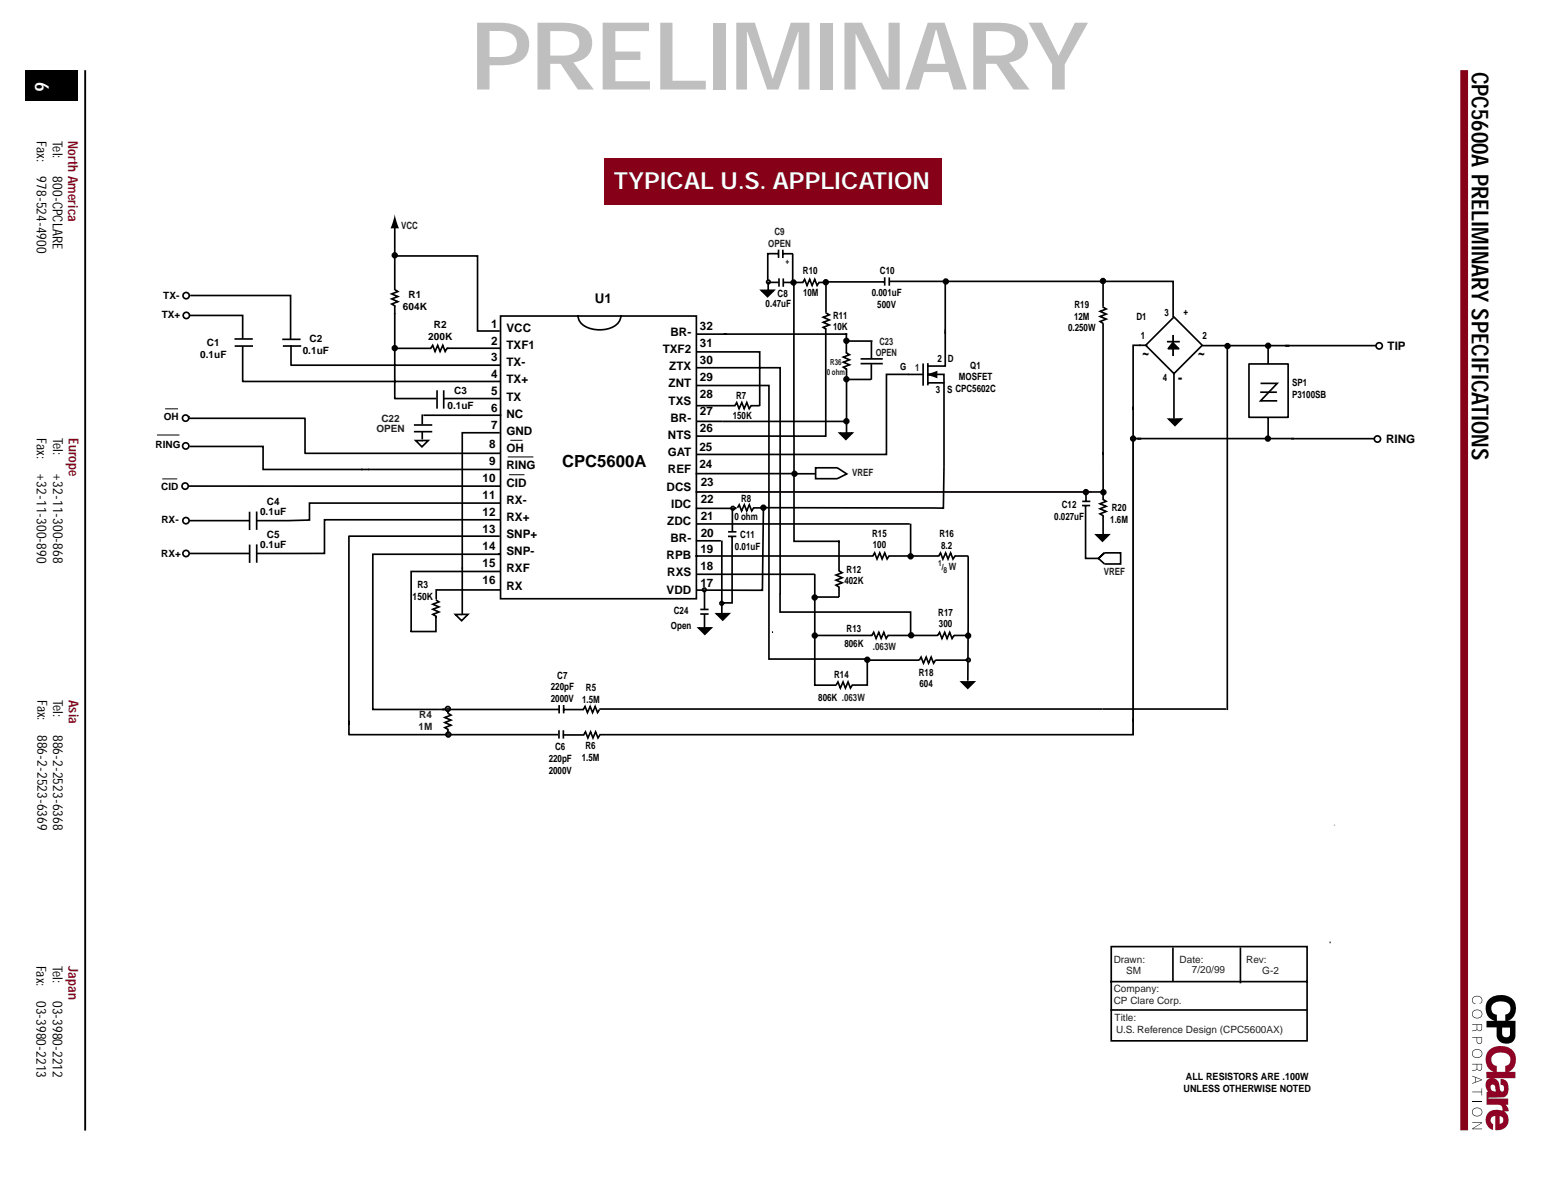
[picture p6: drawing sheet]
<svg xmlns="http://www.w3.org/2000/svg" width="279mm" height="216mm" viewBox="0 0 279 216" stroke-linecap="round" stroke-linejoin="round" font-family="sans-serif">
<path d="M263.4 12.6v190.6" fill="none" stroke="#860017" stroke-width="1.4" stroke-linecap="butt"/>
<path d="M4.6 12.6h9.5v5.6h-9.5z" fill-rule="evenodd" fill="#000"/>
<path d="M268 179.5a3.1 3.1 0 0 1 4.5 .7 2.35 2.35 0 0 1-1.2 3.3h1.4l-.1 2.7a1.73 1.73 0 0 1-1.5 1.4 1.73 1.73 0 0 1-1.8-1.1v-1.8h-1.9v-1.2h1.5a2.35 2.35 0 0 1-.9-4zM268.5 180.6a1.13 1.13 0 0 0 .8 1.8v1.1h1.5v-1.1a1.17 1.17 0 0 0 1-1.2 1.17 1.17 0 0 0-1.1-1.1 2.28 2.28 0 0 0-2.2 .5zM270.3 184.7l-.1 .8a.76 .76 0 0 0 .5 .9 .76 .76 0 0 0 1-.4v-1.3z" fill="#000"/>
<path d="M267.8 188.9a2.43 2.43 0 0 0 1 3.8h-1.4v1.1h.8a1.4 1.4 0 0 0-.5 2.4l-.3 .2v2.2h2.4a.74 .74 0 0 1 .5 1.1 2.07 2.07 0 0 0-3 1.5 1.89 1.89 0 0 0 1.3 1.9v-1a.76 .76 0 0 1-.4-.9 .76 .76 0 0 1 .8-.6v2.6a1.9 1.9 0 0 0 2.2-1.1 1.9 1.9 0 0 0-.6-2.3h.8a1.34 1.34 0 0 0-.5-1.2h.4v-1.1h-3.6a.89 .89 0 0 1 1-.2h1.3a1.28 1.28 0 0 0 1.4-1.5 1.45 1.45 0 0 0-1.4-1.8v1a.65 .65 0 0 1 .6 .5 .65 .65 0 0 1-.3 .7 .64 .64 0 0 1-.5-.8 1.39 1.39 0 0 0-1.1-1.6h3.9v-1.1h-1.2a2.47 2.47 0 0 0 1.2-3 2.47 2.47 0 0 0-2.7-1.7 2.83 2.83 0 0 0-2.1 .9zM268.5 189.8a2.15 2.15 0 0 1 3.2 .2 1.14 1.14 0 0 1-.9 1.6v1.1h-1.5v-1.1a1.13 1.13 0 0 1-.8-1.8zM269.8 200.6a.69 .69 0 0 1 .7 .7 .69 .69 0 0 1-.7 .7zM268.3 195.1l.3-.1a.7 .7 0 0 1 .5 .9l.1 .3a.76 .76 0 0 1-.9-.3 .76 .76 0 0 1 0-.8z" fill="#900126"/>
<g fill="#000">
<path d="M264.9 197.9h1.7v.1h-1.7zM265.1 179.2a.92 .92 0 0 1 1.1-.1 .92 .92 0 0 1 .4 1.1l-.4 .2a.66 .66 0 0 0 .4-.9 .66 .66 0 0 0-.8-.4 .65 .65 0 0 0-.8 .5 .65 .65 0 0 0 .5 .8v.1a.69 .69 0 0 1-.7-.5 .69 .69 0 0 1 .3-.8zM264.9 196.2h1.6v-.5h.1v1.2h-.1v-.6h-1.6zM264.9 201.8h1.7v.1l-1.6 1h1.6v.1h-1.7v-.1l1.6-1h-1.6z"/>
<path d="M264.9 184.1v.1h.8l-.1 .9-.7 .2v.1l.3-.1a.45 .45 0 0 0 .5-.3l.1 .2a.47 .47 0 0 0 .6 .1 .47 .47 0 0 0 .2-.5v-.7zM265.8 184.2h.7v.6l-.1 .4h-.5l-.1-.1z"/>
<path d="M264.9 186.5v.1h.8v.8l.2 .2h.6l.1-.2v-.9zM265.7 186.6h.8v.8a.41 .41 0 0 1-.5 .1 .41 .41 0 0 1-.3-.4z"/>
<path d="M264.9 191.2v.2h.8l-.1 .8-.7 .2v.1l.3-.1a.45 .45 0 0 0 .5-.3l.1 .2a.47 .47 0 0 0 .6 .1 .47 .47 0 0 0 .2-.5v-.7zM265.8 191.4h.7v.5l-.1 .4h-.5l-.1-.1z"/>
<path d="M265.1 181.7a.88 .88 0 0 0 .1 1.2 .88 .88 0 0 0 1.2 0 .88 .88 0 0 0-.1-1.3 .88 .88 0 0 0-1.2 .1zM265.2 181.8a.78 .78 0 0 1 1.1-.1 .78 .78 0 0 1 0 1.1 .78 .78 0 0 1-1.1 .1 .78 .78 0 0 1 0-1.1z"/>
<path d="M265.1 188.8a.88 .88 0 0 0 .1 1.3 .88 .88 0 0 0 1.2-.1 .88 .88 0 0 0-.1-1.3 .88 .88 0 0 0-1.2 .1zM265.2 188.9a.78 .78 0 0 1 1.1-.1 .78 .78 0 0 1 0 1.1 .78 .78 0 0 1-1.1 .1 .78 .78 0 0 1 0-1.1z"/>
<path d="M264.9 193.4v.1l.5 .2v.8l-.5 .2v.1l1.7-.6v-.1zM265.5 193.7l1 .4-1 .4z"/>
<path d="M265.1 199.3a.88 .88 0 0 0 .1 1.3 .88 .88 0 0 0 1.2-.1 .88 .88 0 0 0-.1-1.3 .88 .88 0 0 0-1.2 .1zM265.2 199.4a.78 .78 0 0 1 1.1-.1 .78 .78 0 0 1 0 1.1 .78 .78 0 0 1-1.1 .1 .78 .78 0 0 1 0-1.1z"/>
</g>
<path d="M15.3 12.6v190.6" fill="none" stroke="#000" stroke-width=".34"/>
<path d="M108.8 28.4h60.7v8.3h-60.7z" fill-rule="evenodd" fill="#860017"/>
<g fill="none" stroke="#000" stroke-width=".3">
<path d="M71 56.3v15.3h7.5M71 40.5v11.6M71 55.1v1.4M71 52.1l.6 .3-1.1 .4 1.1 .5-1.1 .4 1.1 .5-1.1 .5 .5 .3v.2M71.1 52h.1M71.1 46h14.8v13.5h4M90.1 56.8h35.2v50.8h-35.2zM104 56.7a2.51 2.51 0 0 0 2 2.3 5.3 5.3 0 0 0 5.1-.8l.4-.7 .2-.8M138.2 50.8h.1M140 45.6h-1.9v4.8M140.1 44.9v1.5M140.1 50.8h-1.9v1.3"/>
<path d="M140.1 50v1.5M140.8 44.9v1.5M140.8 45.6h1.9M140.9 50.8h3.5l.4-.6 .4 1.1 .5-1.1 .4 1.1 .5-1.1 .4 1.1 .3-.5h1.2M140.9 50.1v1.5M142.8 50.8v27.7M148.6 59.1v19.3h-23.3M148.6 56.2l.6 .4-1.1 .4 1.1 .5-1.1 .4 1.1 .5-1.1 .4 .5 .4M148.8 50.7h10.4M148.9 50.7h-.3v5.5M159.2 49.8v1.5M160 49.9v1.5"/>
<path d="M160 50.6h51.1v6.4M170.1 59.4v6.4h-3.2M170.1 50.6v9.4M198.5 50.8v4.4M198.5 58.1v23.2M198.5 55.2l.5 .3-1.1 .5 1.1 .5-1.1 .4 1.1 .5-1.1 .4 .6 .3M42.2 60.9h3.3M42.2 62.2h3.3M43.7 62.2v6.4h46.3M50.8 61h3.3M50.9 62.2h3.3M52.4 62.1v3.6h37.6"/>
<path d="M71 62.6h6.5l.3-.5 .5 1.1 .4-1.1 .5 1.1 .5-1.1 .4 1.1 .3-.6h.2M78.6 70.2v3.3M79.8 71.6h10.2M79.8 70.2v3.3M80.5 62.6h9.5M89.9 77.8h-6.7v24.4M125.2 63.3h11.5v9.7M125.3 72.9h6.9l.3-.5 .5 1.1 .5-1.1 .4 1.1 .5-1.1 .4 1.1 .3-.6h1.6M125.3 75.8h4.6M125.4 66.1h15v40.7M142.9 78.2v19.1h8.1M163.5 67.3h-4v14.4h-34.3"/>
<path d="M166.1 65.3v4M166.9 65.3v4M167 68.8h2.8v15M168 67.3h1.8v1.5M203.9 73.1v5.7h1.4M203.9 78.8v53.3M204.6 78.8l42.7 .1M204.9 62.1h1.5M205.2 62.1h-1.3v11.5M206.1 62.1l5.1-5.1 5.1 5.1-5.1 5.1zM210.1 61.4h2M211 61.6l1.1 1.1h-1.9z"/>
<path d="M211.1 60.2v3.8M211.2 67.2v8M216.3 62.1h31.3M220.8 61.9v65.7M224.7 65.4h7v9.6h-7zM226.8 68.9h3l-3 3.2h3M228.1 61.9v3.5M228.1 75v3.8M34 93.6h10.9M34.1 80.3h13.2v4.1h19.1M44.9 92v3.3M46.2 92v3.3"/>
<path d="M65 84.4h.2M66.2 84.4h23.8M89.9 96.4h-27.1v33.9M90 93.4h-31.6v6.1h-12.3M90 90.4h-34.3v3.1l-9.6 .1M90 99.6h-22.9v27.9h33.5M125.1 100h31.9l.4-.6 .4 1.1 .5-1.1 .4 1.1 .5-1.1 .4 1.1 .3-.5h9l.3-.6 .4 1.1 .5-1.1 .5 1.1 .4-1.1 .5 1.1 .3-.5M125.1 88.4h73.4M125.2 97.2h4.5M137.3 91.2l-.1 14.9h-12M151 97.2v5.4l.5 .3-1.1 .5 1.1 .5-1.1 .4 1.1 .5-1.1 .4 .6 .3v1.8h-4.4M171.8 100h2.4"/>
<path d="M174.2 100l-.1 22.4M194.7 90.9h1.4M194.7 90.1h1.5M195.3 91v9.4h2.3l1.1-1-1.1 1 1.1 1M195.4 88.1v2M198.5 81.7v-.4v8.5l.5 .3-1.1 .5 1.1 .4-1.1 .5 1.1 .4-1.1 .5 .6 .3v3.4M78.4 107.9l.6 .3-1.1 .4 1.1 .5-1.1 .4 1.1 .5-1.1 .4 .5 .4v.2M78.4 110.8v2.7h-4.5M83.2 102v8.4M90 102.7h-16v10.9M90 106h-11.5v1.7M125.4 103.2h21.2"/>
<path d="M138.9 113.6h.2M140.3 110h23.5v4.1M140.3 106.7v3.5M146.6 103.2v20h3.9M146.6 114.2h10.3l.3-.5 .4 1.1 .5-1.1 .4 1.1 .5-1.1 .4 1.1 .4-.6h8.9l.3-.5 .5 1.1 .5-1.1 .4 1.1 .5-1.1 .4 1.1 .3-.6M156 118.6v4.6h-2.7l-.3 .5-.4-1.1-.5 1.1-.4-1.1-.5 1.1-.4-1.1-.4 .6M171.6 114.2h2.5M62.8 129.6v2.5h37.6M80.6 127.5v.8M80.6 131.2v.9M80.6 128.2l.5 .4-1.1 .4 1.1 .5-1.1 .4 1.1 .5-1.1 .4 .6 .3v.3M100.6 131.3v1.5"/>
<path d="M100.6 126.8v1.5M101.3 127.6h3.6l.4-.6 .4 1.1 .5-1.1 .4 1.1 .5-1.1 .4 1.1 .3-.5M101.3 132.1h3.7l.3-.5 .5 1.1 .5-1.1 .4 1.1 .5-1.1 .4 1.1 .3-.6M101.4 131.3v1.5M101.4 126.7v1.5M107.8 127.5h112.8M107.8 132.1h96.2M174.2 122.5l1.1 .1-1.2 1.1-1.1-1.1h1.2"/>
<circle cx="33.5" cy="53.1" r=".57"/>
<circle cx="33.5" cy="56.7" r=".57"/>
<circle cx="71" cy="52.1" r="0"/>
<circle cx="138.2" cy="50.7" r=".32"/>
<circle cx="33.4" cy="75.2" r=".57"/>
<circle cx="247.8" cy="78.9" r=".57"/>
<circle cx="248.1" cy="62.2" r=".57"/>
<circle cx="33.3" cy="87.4" r=".57"/>
<circle cx="33.4" cy="80.2" r=".57"/>
<circle cx="33.5" cy="93.6" r=".57"/>
<circle cx="168.9" cy="99.9" r=".03"/>
<circle cx="171.8" cy="100" r=".03"/>
<circle cx="80.6" cy="128.3" r="0"/>
<circle cx="80.6" cy="128.2" r="0"/>
</g>
<path d="M125.3 75.8h4.6M125.1 88.4h71.5" fill="none" stroke="#ee1d23" stroke-width=".18"/>
<g fill="#000" stroke="#000" stroke-width=".3">
<path d="M163.4 67.3h2.7zM166.9 67.3h.5zM166.9 67.3l1.6-.4v.9zM226.7 70.5h3zM125.1 85.1h17.4zM163.8 94.1v2.4zM163.8 96.5v3.3z"/>
<circle cx="71" cy="45.9" r=".23"/>
<circle cx="71" cy="45.9" r=".42"/>
<circle cx="142.8" cy="50.8" r=".42"/>
<circle cx="148.6" cy="50.7" r=".42"/>
<circle cx="170.2" cy="50.6" r=".42"/>
<circle cx="198.4" cy="50.5" r=".42"/>
<circle cx="71" cy="62.6" r=".23"/>
<circle cx="71" cy="62.6" r=".42"/>
<circle cx="203.9" cy="78.8" r=".42"/>
<circle cx="220.8" cy="62.2" r=".42"/>
<circle cx="228.1" cy="78.8" r=".42"/>
<circle cx="228.1" cy="62.2" r=".42"/>
<circle cx="137.3" cy="91.3" r=".42"/>
<circle cx="142.9" cy="85.2" r=".42"/>
<circle cx="195.4" cy="88.5" r=".42"/>
<circle cx="198.5" cy="88.5" r=".42"/>
<circle cx="146.6" cy="107.4" r=".42"/>
<circle cx="146.6" cy="114.3" r=".42"/>
<circle cx="156" cy="118.6" r=".42"/>
<circle cx="163.8" cy="100" r=".42"/>
<circle cx="163.9" cy="114.2" r=".42"/>
<circle cx="174.2" cy="114.3" r=".42"/>
</g>
<path d="M71 38.5l.8 2.5h-1.5zM211 61.6l1.1 1.1h-1.9zM173 122.6h2.3l-1.2 1.1z" fill="#000"/>
<path d="M203.9 78.8v53.3M210.1 61.4h2M211.1 60.2v3.8M174.2 100v22.4" fill="none" stroke="#000" stroke-width=".18"/>
<path d="M28.2 78.2h4.1zM29.7 73.5h2.3zM91.8 79.2h2.2zM29.2 86.1h2.7zM91.4 82.1h4.6zM91.6 85.3h2.8z" fill="#000" stroke="#000" stroke-width=".18"/>
<g fill="#231f20">
<circle cx="80.6" cy="127.5" r=".32"/>
<circle cx="80.7" cy="132" r=".32"/>
</g>
<g fill="none" stroke="#000" stroke-width=".3">
<path d="M34.1 56.7h9.6v4.2M34.2 53.1h18.1v.3M52.3 53.4v7.6zM138.2 52.1l1 .1-1.1 1.1-1.1-1.1h1.2M142.6 45.6v4.8M152.3 60v3.4M33.9 75.2h21v6.3h35.1M74.5 77.6h3.3M74.5 76.4h3.3M76 74.5v1.8M76 77.6v1.4M76 79.1l1.1 .1-1.2 1.1-1.1-1.1h1.2"/>
<path d="M76.2 74.6h14M125.2 69.3h13.1v49.2h17.7M129.9 75.8h22.5M152.3 63.4l.5 .4-1.1 .4 1.1 .5-1.1 .4 1.1 .5-1.1 .4 .6 .4M152.3 77.8h1l-1.1 1.2-1.1-1.1h1.2M152.3 66.3v11.6M152.4 60.1h-27.1M154.8 64.5h4M154.8 65.4h4M211.5 75.3h1l-1.1 1.2-1.1-1.1h1.2M33.9 87.4h56.1M34 99.5h10.9"/>
<path d="M44.9 97.9v3.3M46.2 97.9v3.3M125.2 94.2h38.5M129.9 97.2v13.3M131 96.4h1.5M131 95.6h1.5M131.7 96.4v12h-2M131.8 91.4v4.2M132.2 91.3l.3 .1h-7.3M132.7 91.3l.3-.6 .4 1.1 .5-1.1 .4 1.1 .5-1.1 .4 1.1 .4-.5h1.3M143.4 85.2h3.3M146.7 84.1h3.9l1.7 1.1-1.7 .9h-3.9z"/>
<path d="M169.8 83.8l-.1 7.6-31.9-.1M198.5 96.1h1l-1.2 1.2-1.1-1.2h1.3M198.7 99.4h2.9v2h-2.9M83.2 110.4h1l-1.2 1.2-1.1-1.1h1.3M126 110.4h1.5M126 109.6h1.5M126.7 106.3v3.2M126.7 110.4v3.2M126.9 112.8l1.1 .1-1.2 1.1-1.1-1.1h1.2M130.1 110.3h1.1l-1.2 1.2-1.1-1.2h1.2M156.4 118.7h9l.3-.6 .4 1.1 .5-1.1 .5 1.1 .4-1.1 .5 1.1 .3-.5M168.3 118.7h5.8"/>
<path d="M240.1 148.3h.1M199.8 176.5h35.4M199.9 170.2h35.3v16.9h-35.3zM211 170.3v6.2M223.2 170.3v6.5M239.2 169.4h.2M199.8 181.6h35.4"/>
<circle cx="33.5" cy="99.5" r=".57"/>
<circle cx="131.8" cy="91.4" r=".32"/>
<circle cx="126.7" cy="106" r=".32"/>
<circle cx="129.8" cy="108.5" r=".32"/>
<circle cx="174.2" cy="118.7" r=".32"/>
<circle cx="80.6" cy="127.4" r=".43"/>
<circle cx="80.7" cy="132" r=".43"/>
</g>
<path d="M137 52.2h2.2l-1.1 1.1zM151.1 77.9l2.2-.1-1.1 1.2zM210.3 75.4l2.2-.1-1.1 1.2zM197.2 96.1h2.3l-1.2 1.2zM125.7 112.9h2.3l-1.2 1.1zM128.9 110.3h2.3l-1.2 1.2z" fill="#000"/>
<g fill="#000" stroke="#000" stroke-width=".3">
<path d="M152.4 68.2h4.3zM156.8 65.5v2.8zM156.8 61.4v3.1zM152.6 61.3h4.4z"/>
<circle cx="152.3" cy="75.7" r=".42"/>
<circle cx="152.3" cy="61.3" r=".42"/>
<circle cx="152.3" cy="68.2" r=".42"/>
</g>
<text font-size="16.9" fill="#bfbfbf" x="84.5" y="16.1">PRELIMINARY</text>
<text font-size="4.2" x="264.8" y="12.9" transform="rotate(90 264.8 12.9)">CPC5600A PRELIMINARY SPECIFICATIONS</text>
<text font-size="4.2" fill="#fff" x="110.5" y="34">TYPICAL U.S. APPLICATION</text>
<text font-size="3.5" fill="#fff" x="6.3" y="14.8" transform="rotate(90 6.3 14.8)">6</text>
<text font-size="3" x="101.1" y="84">CPC5600A</text>
<g font-size="2.8">
<text x="205.5" y="64.4">~</text>
<text x="215.5" y="64.3">~</text>
<text x="212" y="68.9">-</text>
</g>
<g font-size="2.5">
<text x="6.6" y="25.4" transform="rotate(90 6.6 25.4)">Fax:</text>
<text x="9.5" y="25.4" transform="rotate(90 9.5 25.4)">Tel:</text>
<text x="6.6" y="31.7" transform="rotate(90 6.6 31.7)">978-524-4900</text>
<text x="9.5" y="31.7" transform="rotate(90 9.5 31.7)">800-CPCLARE</text>
<text x="6.6" y="78.7" transform="rotate(90 6.6 78.7)">Fax:</text>
<text x="9.6" y="78.7" transform="rotate(90 9.6 78.7)">Tel:</text>
<text x="6.6" y="85" transform="rotate(90 6.6 85)">+32-11-300-890</text>
<text x="9.6" y="85" transform="rotate(90 9.6 85)">+32-11-300-868</text>
<text x="6.7" y="125.8" transform="rotate(90 6.7 125.8)">Fax:</text>
<text x="9.6" y="125.8" transform="rotate(90 9.6 125.8)">Tel:</text>
<text x="6.7" y="132.1" transform="rotate(90 6.7 132.1)">886-2-2523-6369</text>
<text x="9.6" y="132.1" transform="rotate(90 9.6 132.1)">886-2-2523-6368</text>
<text x="6.6" y="173.6" transform="rotate(90 6.6 173.6)">Fax:</text>
<text x="9.5" y="173.6" transform="rotate(90 9.5 173.6)">Tel:</text>
<text x="6.6" y="179.9" transform="rotate(90 6.6 179.9)">03-3980-2213</text>
<text x="9.5" y="179.9" transform="rotate(90 9.5 179.9)">03-3980-2212</text>
</g>
<g font-size="2.5" fill="#860017">
<text x="12.3" y="25.4" transform="rotate(90 12.3 25.4)">North America</text>
<text x="12.4" y="78.7" transform="rotate(90 12.4 78.7)">Europe</text>
<text x="12.4" y="125.8" transform="rotate(90 12.4 125.8)">Asia</text>
<text x="12.3" y="173.6" transform="rotate(90 12.3 173.6)">Japan</text>
</g>
<text font-size="2.4" x="107" y="54.4">U1</text>
<g font-size="2.1">
<text x="88.4" y="58.9">1</text>
<text x="91.1" y="59.7">VCC</text>
<text x="125.9" y="59.4">32</text>
<text x="88.4" y="61.9">2</text>
<text x="88.4" y="65">3</text>
<text x="91.1" y="62.8">TXF1</text>
<text x="91.1" y="65.8">TX-</text>
<text x="119.2" y="63.5">TXF2</text>
<text x="120.6" y="60.4">BR-</text>
<text x="125.9" y="62.5">31</text>
<text x="125.9" y="65.5">30</text>
<text x="249.6" y="62.9">TIP</text>
<text x="88.4" y="68">4</text>
<text x="88.4" y="71">5</text>
<text x="91.1" y="68.9">TX+</text>
<text x="120.3" y="69.7">ZNT</text>
<text x="120.4" y="66.6">ZTX</text>
<text x="125.9" y="68.6">29</text>
<text x="125.9" y="71.6">28</text>
<text x="88.4" y="74.1">6</text>
<text x="88.4" y="77.1">7</text>
<text x="91.1" y="72">TX</text>
<text x="91.1" y="75.1">NC</text>
<text x="120.3" y="72.7">TXS</text>
<text x="120.6" y="75.8">BR-</text>
<text x="125.9" y="74.7">27</text>
<text x="125.9" y="77.7">26</text>
<text x="88" y="80.6">8</text>
<text x="88" y="83.6">9</text>
<text x="91.1" y="78.2">GND</text>
<text x="91.1" y="81.3">OH</text>
<text x="120.1" y="82">GAT</text>
<text x="120.2" y="78.9">NTS</text>
<text x="125.8" y="81">25</text>
<text x="249.4" y="79.7">RING</text>
<text x="86.8" y="86.7">10</text>
<text x="86.8" y="89.7">11</text>
<text x="91.1" y="84.4">RING</text>
<text x="91.1" y="87.5">CID</text>
<text x="119.9" y="88.2">DCS</text>
<text x="120.2" y="85.1">REF</text>
<text x="125.8" y="84">24</text>
<text x="126.1" y="87.4">23</text>
<text x="86.8" y="92.8">12</text>
<text x="86.8" y="95.8">13</text>
<text x="91.1" y="90.5">RX-</text>
<text x="91.1" y="93.6">RX+</text>
<text x="120.1" y="94.4">ZDC</text>
<text x="120.8" y="91.3">IDC</text>
<text x="126.1" y="90.5">22</text>
<text x="126.1" y="93.5">21</text>
<text x="86.8" y="98.9">14</text>
<text x="86.8" y="102">15</text>
<text x="91.1" y="96.7">SNP+</text>
<text x="91.1" y="99.8">SNP-</text>
<text x="119.9" y="100.5">RPB</text>
<text x="120.6" y="97.4">BR-</text>
<text x="126" y="99.4">19</text>
<text x="126.1" y="96.6">20</text>
<text x="86.8" y="105">16</text>
<text x="91.1" y="102.9">RXF</text>
<text x="91.1" y="106">RX</text>
<text x="119.9" y="106.7">VDD</text>
<text x="120" y="103.6">RXS</text>
<text x="126" y="102.5">18</text>
<text x="126" y="105.5">17</text>
</g>
<g font-size="1.8" fill="#231f20">
<text x="72.1" y="41.1">VCC</text>
<text x="138.2" y="44.3">OPEN</text>
<text x="139.3" y="42.2">C9</text>
<text x="157.6" y="64.1">OPEN</text>
<text x="158.2" y="62">C23</text>
<text x="164.6" y="66.8">1</text>
<text x="67.7" y="77.6">OPEN</text>
<text x="68.6" y="75.9">C22</text>
<text x="153.3" y="85.5">VREF</text>
<text x="170.7" y="102.4">W</text>
<text x="198.6" y="103.4">VREF</text>
<text x="157.1" y="116.9">.063W</text>
<text x="75.3" y="131.2">1M</text>
<text x="75.4" y="129.1">R4</text>
<text x="200.4" y="173.2">Drawn:</text>
<text x="212.2" y="173.2">Date:</text>
<text x="224.2" y="173.2">Rev:</text>
<text x="200.4" y="178.3">Company:</text>
<text x="202.6" y="175.1">SM</text>
<text x="214.4" y="175">7/20/99</text>
<text x="227.1" y="175">G-2</text>
<text x="200.4" y="180.5">CP Clare Corp.</text>
<text x="200.5" y="183.5">Title:</text>
<text x="200.8" y="185.6">U.S. Reference Design (CPC5600AX)</text>
</g>
<g font-size="1.8">
<text x="29.4" y="53.8">TX-</text>
<text x="73.5" y="53.6">R1</text>
<text x="139.9" y="53.3">C8</text>
<text x="144.5" y="49.3">R10</text>
<text x="144.5" y="53.2">10M</text>
<text x="156.8" y="53.2">0.001uF</text>
<text x="158.3" y="49.3">C10</text>
<text x="29.1" y="57.2">TX+</text>
<text x="72.5" y="55.7">604K</text>
<text x="78.1" y="59">R2</text>
<text x="137.8" y="55.2">0.47uF</text>
<text x="149.9" y="57.3">R11</text>
<text x="149.9" y="59.4">10K</text>
<text x="157.8" y="55.3">500V</text>
<text x="192.2" y="59.6">0.250W</text>
<text x="193.2" y="57.5">12M</text>
<text x="193.3" y="55.4">R19</text>
<text x="204.4" y="57.6">D1</text>
<text x="209.5" y="56.7">3</text>
<text x="212.9" y="56.6">+</text>
<text x="36" y="64.3">0.1uF</text>
<text x="37.2" y="62.1">C1</text>
<text x="54.5" y="63.6">0.1uF</text>
<text x="55.7" y="61.4">C2</text>
<text x="77" y="61.2">200K</text>
<text x="168.6" y="65.2">2</text>
<text x="170.5" y="65.2">D</text>
<text x="205.3" y="60.9">1</text>
<text x="216.4" y="61">2</text>
<text x="81.7" y="70.9">C3</text>
<text x="132.4" y="71.8">R7</text>
<text x="161.9" y="66.5">G</text>
<text x="168.4" y="70.7">3</text>
<text x="170.4" y="70.6">S CPC5602C</text>
<text x="172.5" y="68.4">MOSFET</text>
<text x="174.6" y="66.3">Q1</text>
<text x="209.2" y="68.6">4</text>
<text x="232.4" y="69.4">SP1</text>
<text x="232.4" y="71.5">P3100SB</text>
<text x="29.5" y="75.5">OH</text>
<text x="80.5" y="73.6">0.1uF</text>
<text x="131.8" y="75.3">150K</text>
<text x="28" y="80.6">RING</text>
<text x="29" y="88.1">CID</text>
<text x="29" y="94.1">RX-</text>
<text x="46.8" y="92.7">0.1uF</text>
<text x="48" y="90.9">C4</text>
<text x="132.1" y="93.5">0 ohm</text>
<text x="133.3" y="90.2">R8</text>
<text x="189.7" y="93.5">0.027uF</text>
<text x="191" y="91.4">C12</text>
<text x="199.8" y="93.9">1.6M</text>
<text x="200" y="91.8">R20</text>
<text x="29" y="100.1">RX+</text>
<text x="46.8" y="98.6">0.1uF</text>
<text x="48" y="96.8">C5</text>
<text x="132.2" y="98.8">0.01uF</text>
<text x="133.2" y="96.7">C11</text>
<text x="156.9" y="96.5">R15</text>
<text x="157" y="98.6">100</text>
<text x="169" y="96.6">R16</text>
<text x="169.3" y="98.7">8.2</text>
<text x="74.2" y="107.8">150K</text>
<text x="75.1" y="105.6">R3</text>
<text x="151.9" y="105">402K</text>
<text x="152.3" y="102.9">R12</text>
<text x="120.7" y="113.1">Open</text>
<text x="121.2" y="110.4">C24</text>
<text x="152.3" y="113.6">R13</text>
<text x="168.8" y="110.7">R17</text>
<text x="168.9" y="112.8">300</text>
<text x="151.9" y="116.3">806K</text>
<text x="99.1" y="124.1">220pF</text>
<text x="100.3" y="122">C7</text>
<text x="105.4" y="124.3">R5</text>
<text x="147.2" y="126">806K .063W</text>
<text x="150.1" y="121.9">R14</text>
<text x="165.3" y="121.4">R18</text>
<text x="165.4" y="123.5">604</text>
<text x="99.1" y="126.2">2000V</text>
<text x="104.7" y="126.4">1.5M</text>
<text x="98.7" y="137">220pF</text>
<text x="99.9" y="134.9">C6</text>
<text x="104.7" y="136.7">1.5M</text>
<text x="105.3" y="134.6">R6</text>
<text x="98.7" y="139.1">2000V</text>
<text x="212.9" y="196.3">UNLESS OTHERWISE NOTED</text>
<text x="213.4" y="194.1">ALL RESISTORS ARE .100W</text>
</g>
<g font-size="1.5" fill="#231f20">
<text x="141.3" y="47.4">+</text>
<text x="149.4" y="65.6">R36</text>
<text x="148.7" y="67.4">0 ohm</text>
<text x="168.8" y="101.8">1</text>
<text x="169.4" y="102.4">/</text>
<text x="169.8" y="103">8</text>
</g>
</svg>
